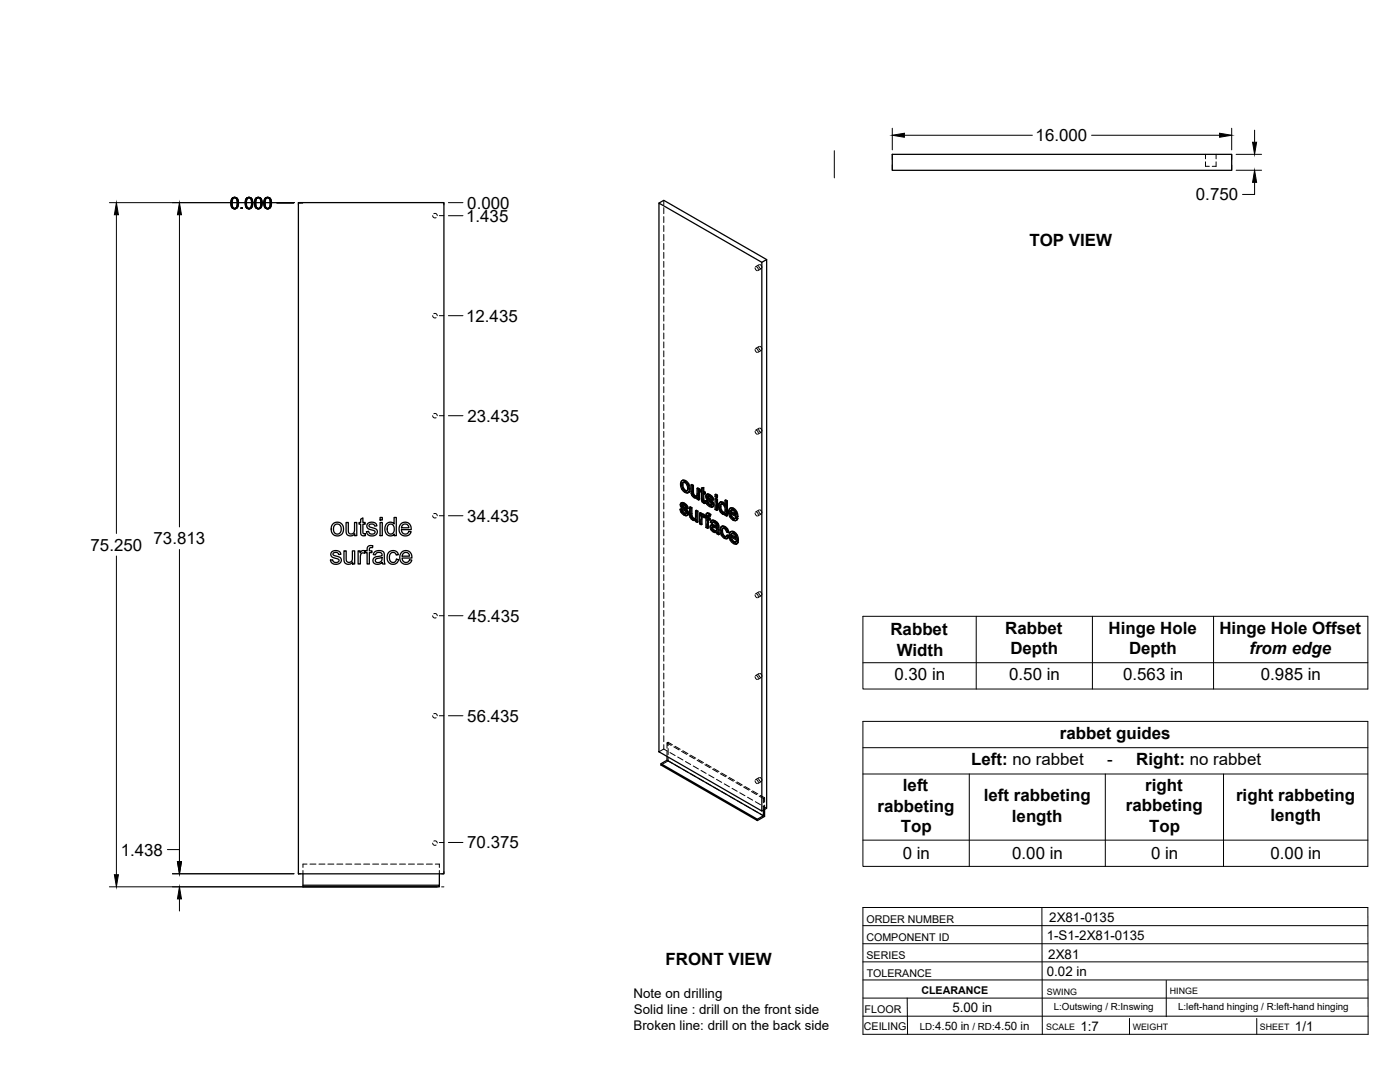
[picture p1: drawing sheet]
<svg xmlns="http://www.w3.org/2000/svg" width="559mm" height="432mm" viewBox="0 0 559 432" stroke-linecap="round" stroke-linejoin="round" font-family="sans-serif">
<!-- layer: Visible -->
<g fill="none" stroke="#000" stroke-width=".51">
<path d="M356.2 61.6h135.4v6.4h-135.4zM119.1 80.9h58.1v267.8h-58.1zM263 81l41.1 23.7v219l-41.1-23.7zM263 81l1.9-1.1 41.1 23.7M304.1 104.7l1.9-1.1v219l-1.9 1.1M272.2 191.8l.7-.2 .8 .2zM272.2 191.8l-.6 1.1 .5 2.3 1.5 1.4 .8 .1 .5-.3M272.3 193.6l.3 1.4M272.6 195l.3-.1 .8 .8-.3 .2zM272.8 192.5l-.2 .9M272.9 194.9l-.3-1.5-.3 .1 .2-.8 .5-.2 .9 .5 .5 1.4-.2 1.4-.8 .1M273.4 192l1 1a1.88 1.88 0 0 1 1 2"/>
<path d="M273.7 195.7l.5 .2M273.7 191.8l1.2 1.3M274.6 193.3l.5 1.9 .3-.2-.2 1.2M275.1 195.2l-.2 1.2 .3-.2-.6 .5M275.8 193.5l.7 .4 .3-.2v3.2M276.5 193.9v3.2l.3-.2 .3 .6M276.5 197.1l.3 .6 .3-.2 .5 .4M276.8 197.7l.4 .4h.9l-.3 .1M276.8 193.7l-.6-.4-.4 .2v2.9l.3 1.1 .8 1a.97 .97 0 0 0 1.4 .1v.6l.5 .4M277.2 198.1l.6 .1M278.2 194.9l.6 .4 .4-.2v4.3l-.4 .2v-4.3M278.3 198.6l-.3 .2"/>
<path d="M279.2 195.1l-.7-.4-.3 .2v2.6l-.4 .7M280 195.5l-.5 .1v.6l.5 .3v3.3l.6 .8 .7 .4 .3-.2-.1-.7h-.6M280 194.8l.9-.2v1.5M280.6 194.8v1.5l.3-.2 .6 .3M280.6 196.3l.6 .3 .3-.2v.6l-.3 .2v-.6M280.6 199.7l.7 .2M280.7 200l.8 .1M280.9 194.6l-.9 .2v1.1l-.5-.3M280.9 197v2.6M281.2 197.2l-.6-.4v2.8l.4 .2M281.6 199.8l.6 .3M282.1 197.3l.7-.1 .6 .2"/>
<path d="M282.3 198.3l.6 .4M282.4 198.6l.2 .3a1.23 1.23 0 0 1 1.4 .8l.4 .4M282.4 197.1l-.4 .3M282.5 197.4h.9l.7 .6M282.5 199.9l-.9-.1 .7 1.6 1.3 .9 .9-.1M282.6 198.9l1.5 1.4 .3-.2 .4 .6M282.6 198v.1M282.7 198.4l-.4-.3 1 .3 .6 1 .6 .2M282.8 197.2l-.9 .3-.2 .9 .5 .9 1.7 1.7-.1 .7M283 197.6l.8 .6 .3-.2 .5 .6M283.8 198.2l.5 .6 .3-.2 .2 .9-.3 .1-.2-.8M285.4 199l.3-.1 .7 .3-.4 .2z"/>
<path d="M285.4 197.4l.3-.2 .7 .4-.4 .2zM285.4 199v4.3l.6 .4M285.4 197.4v.8l.6 .4M286.4 199.2v4.3l-.4 .2v-4.3M286.4 197.6v.8l-.4 .2v-.8M289.4 199.7l.6 .3 .3-.1v5.9l-.3 .2v-6M290.3 199.9l-.6-.4-.3 .2v2.1l-.5-.7M133 209l1.2-.6a2.65 2.65 0 0 1 2.9 3.7 2.65 2.65 0 0 1-4.6 .5l-.3-1.2a2.85 2.85 0 0 1 .8-2.4zM133.5 209.6l1.1-.5 1.3 .7 .2 2-.7 1.2-1.2 .1-.8-.7-.3-1.7zM137.3 219.8h.9v3a1.32 1.32 0 0 0 1.3 1.7 1.32 1.32 0 0 0 1.2-1.8v-2.9h.9v5.3h-.8v-.8a1.87 1.87 0 0 1-2.3 .9 1.87 1.87 0 0 1-1.2-2.1zM138.1 208.5h.9l.1 3.8a1.32 1.32 0 0 0 1.7 .7 1.32 1.32 0 0 0 .7-1.7v-2.8h.9v5.3h-.8v-.8a1.87 1.87 0 0 1-2.2 .8 1.87 1.87 0 0 1-1.3-2zM142.9 219.8h.8v.8a1.27 1.27 0 0 1 2.1-.6l.7-.2 .1-.9a1.5 1.5 0 0 1 2.2-1.1l-.1 .8a.82 .82 0 0 0-.9-.1 .82 .82 0 0 0-.4 .9v.4h1.1v.7h-1.1v4.6h-.9v-4.6h-.7v-.4l-.3 .7-.8-.2-.6 .5-.3 4h-.9z"/>
<path d="M144 207.2l.8-.5v1.8h1v.7h-1v3.3l.3 .5h.7l.1 .8h-1.3l-.5-.5-.1-4.1h-.7v-.7h.7zM146.7 209l1.4-.6a1.83 1.83 0 0 1 2.3 1.5l-.8 .1a1.18 1.18 0 0 0-1.2-.9 1.18 1.18 0 0 0-1.1 .8l.3 .4 2.2 .7a1.63 1.63 0 0 1 .6 2.1 1.63 1.63 0 0 1-2.1 .8l-1.4-.4-.6-1.3 .9-.2 .4 .9 .5 .2 1.3-.2a.82 .82 0 0 0 .2-1.1 .82 .82 0 0 0-1.1-.3l-1.2-.3a1.36 1.36 0 0 1-.6-2.2zM151.7 208.5h.9v5.3h-.9zM151.7 206.5h.9v1h-.9zM154.2 209.1l1.2-.7a1.81 1.81 0 0 1 1.9 .7v-2.6h.9v7.3h-.8v-.7a2.17 2.17 0 0 1-2.7 .5 2.17 2.17 0 0 1-1.1-2.5zM155 209.5l.5-.3 1 .1 .8 1v1.8l-.9 1-1-.1-.7-.8-.2-1.5zM160 209.1l1.5-.7a2.48 2.48 0 0 1 2.6 3h-3.9l.3 1 .8 .7a1.45 1.45 0 0 0 1.9-1l.9 .1-.5 .9-.9 .7h-1.5l-1.2-.6-.6-.9-.1-1.1 .1-1zM160.7 209.5l.8-.4 .9 .2 .8 1.3h-2.9zM271.4 203.2l.6 .3M271.9 200.7l.8-.1 .5 .2M272 203.5l.4-.2 .2 .9-.3 .1zM272.1 201.7l.7 .4"/>
<path d="M272.2 202l.2 .3a1.21 1.21 0 0 1 1.5 .9l.4 .3M272.3 200.6l-.5 .2M272.3 204.3l.7 .6h.8M272.3 200.8h.9l.8 .6M272.4 203.3l-1-.1 .7 1.6 1.3 .9 .9-.1M272.4 202.3l1.5 1.4 .4-.2 .4 .7M272.5 201.4l-.1 .1M272.5 201.8l-.3-.3 1 .3 .5 1 .7 .3M272.6 204.2l.7 .6M272.7 200.6l-1 .3-.2 .8 .6 1 1.6 1.7-.1 .7M272.9 201l.7 .6 .4-.2 .5 .7M273 204.9l.6 .2"/>
<path d="M273.6 201.6l.6 .6 .3-.1 .2 .8-.3 .2-.2-.9M273.7 205.1h-.1M273.9 203.7l.4 .6 .4-.1 .1 .7M274.3 204.3l.2 .7 .3-.1-.2 .5M274.5 205l-.2 .6 .3-.2-.4 .4M275.2 202.4l.7 .4 .3-.2v3.2M275.9 202.8v3.1l.3-.1 .3 .6M275.9 206l.3 .6 .3-.2 .4 .4M276.2 206.6l.4 .4h.9M276.2 202.6l-.7-.4-.3 .2v3l.3 1.1 .8 .9a.97 .97 0 0 0 1.4 .1M276.6 207l.6 .2M277.5 207l-.3 .2"/>
<path d="M277.6 203.8l.7 .4 .3-.2v4.3l-.3 .2v-4.3M277.7 207.5v.7l.6 .3M277.7 207.5l-.2 .2M278.6 204l-.7-.4-.3 .2v2.7l-.4 .7M279.2 204.7l.6 .4 .3-.2v.5l.4-.2M279.8 205.1v.6l.7-.5 .4 .1M280 206.4l.2 2.8-.3 .2v-2.2M280.1 204.9l-.6-.3-.3 .1v4.3l.7 .4M280.2 205.3h.7l.6 .4M280.3 206.1v.1M280.6 205.4l.6 .5M281 206.6l-.8-.5-.2 .3 .3-.2-.1 .8"/>
<path d="M281.2 200.3l.1 .7M281.2 206.4l.6 .4v3.7l.6 .4M281.2 206.4v-.3l-.2 .5M281.2 206.5l-.2 .1M282.2 204.9h.9l.6 .4M282.2 200.1l.3-.2 .3 .8-.3 .2zM282.4 206.6l.7 .4 .3-.2v.6l-.3 .1v-.5M282.5 204.7l-.5 .2M282.5 200.9l.6 .6h.9M282.7 207.3v3.4l-.3 .2v-3.8l.7 .4M282.7 205.7v.7M282.8 205.1l.6 .4 .3-.2-.4 .8 .1-.6"/>
<path d="M282.8 200.7l.7 .7M283.1 204.9l-.6-.2-.5 .2-.2 1.3-.6-.3 .6-.1M283.2 201.5l.6 .2M283.3 206.1a.45 .45 0 0 0-.5-.5 .45 .45 0 0 0-.4 .6v.4l.3-.2 .7 .4M283.8 209.6l.8-.2 1.4 .5M283.9 201.7h-.1M284.1 210.7l.2 .6 .3-.2 .5 .5M284.1 200.3l.4 .6 .3-.2 .2 .8M284.2 210.4l-.1 .3 .3-.2 .2 .6M284.2 209.4l-.5 .2M284.3 211.3l.5 .5h1h-1M284.3 210.3l-.1 .1"/>
<path d="M284.4 207.7l.8 .4 .3-.2 .8 .6M284.4 210.3l.6 .2a.79 .79 0 0 1 .9 .2 .79 .79 0 0 1 0 1l-.4 .3M284.4 210.3l-.2 .1M284.4 210.3v.2M284.5 200.9l.2 .7 .3-.1-.2 .5M284.5 208.4l-.4 .5 .2-.4 .5-.1 1.1 1a.48 .48 0 0 1 0 .8 .48 .48 0 0 1-.7-.3l-.9-.3M284.6 209.4l-1 .3-.2 1 .6 1 1.2 .8a.62 .62 0 0 1 .7 0 .62 .62 0 0 1 .3 .5l.6 .4M284.7 201.6l-.2 .6 .3-.2-.5 .4M284.7 207.6l-.8 .2M285.2 208.1l.8 .5 .3-.1 .4 .5M285.5 207.9l-.8-.3-.9 .3-.3 .5 .6 .5M286 208.6l.4 .6 .3-.2 .2 .7"/>
<path d="M286.4 209.2l.2 .6 .3-.1 .1 2.9M286.6 209.8l.1 3 .3-.2 .1 .6-.3 .2-.1-.6M287.4 202.4l.3 1.4M287.5 200.4h1.2l.6 .6M287.7 201.3h.7l.7 .8 .3 1.3-.3 1.2M287.7 201.3l-.3 1.1 .3-.2 .3 1.4M287.7 203.8l.3-.2 .8 .8-.4 .2zM287.8 201.2l-.1 .1M287.8 200.3l-.5 .2M288 201.1l-.3 1.1M288.1 212l.3 1.4 .3-.2 .7 .8M288.2 210.1l.9 .2 .3-.2 1 1"/>
<path d="M288.4 213.4l.7 .8h.8M288.4 200.6l.5 .5h.5M288.4 204.6h.7M288.5 209.9l-.6 .3M288.6 210.8l-.2 1M288.7 200.4l-.8-.2-.8 .4-.3 2.1 1 2 1 .6 .6-.2v.5l.6 .4M288.8 204.4l.4 .1M289.1 210.3l.8 .6a1.42 1.42 0 0 1 1 1.5l-.3 .1-.5-1.3M289.4 205.1l-.2 .2M289.4 210.1l-.9-.2-.8 .4-.3 1.9 .5 1.3 .6 .9 .9 .5 .7 .1M290 213.7l.6 .4M290.6 212.5l-.6-.2-.7-1.3-.9-.2-.3 1.2 .3-.2 .3 1.4"/>
<path d="M290.6 214.1l.4-.1-.3 .6-.6 .4zM291 214l-.7-.5-.6 .8-.6-.1M291.3 202.9h.9a1.84 1.84 0 0 1 1.8 1.2M291.5 204.3l2 1.2-.3-1.1-.9-.9-.6 .1-.2 .7 .3-.2 1.7 1M291.5 212.3l.8-.1a2.05 2.05 0 0 1 2 1.3M291.7 213.6l2 1.2-.2-.8-.6-.8a.7 .7 0 0 0-.8-.3 .7 .7 0 0 0-.4 .7l.3-.2 1.7 1M291.8 206.1l.8 .8h.8M291.8 205l.3 .9M292 203.5l-.2 .6M292 215.5l.8 .8h.8M292 214.4l.3 .9M292.2 212.9l-.2 .5"/>
<path d="M292.5 203l1 1a1.97 1.97 0 0 1 1 2.1M292.6 206.9l.6 .2M292.7 212.4l1 1a1.83 1.83 0 0 1 1 1.8v.2M292.8 216.3l.5 .2M292.8 202.8l-.8-.2-1 .7-.2 1.3 .3 1.2 .7 1.1 1.2 .9h.7l.8-.9M293 212.2l-.8-.2-1 .5-.2 1.4 .3 1.3 .7 1.2 1.2 .7h.8l.7-.8M293.3 207l-.1 .1M293.5 216.4l-.2 .1M293.5 206.6l.7 .5M293.7 204.3l.5 1.9 .3-.1-.3 .1M293.7 216l.7 .5M293.9 213.7l.5 1.9 .3-.2-.3 .2"/>
<path d="M294.2 206.4l-2.8-1.6 .4 1.3 .3-.2 .8 .9M294.4 215.8l-2.8-1.6 .4 1.3 .3-.2 .8 .8M294.5 206.9l-.7 .8M294.5 206.9l-.6-.5-.7 .7M294.7 216.3l-.7 .8M294.7 216.3l-.7-.5-.7 .7M132.4 220.3l1.6-.6a1.77 1.77 0 0 1 2.1 1.5l-.9 .1a1.19 1.19 0 0 0-1.1-.9 1.19 1.19 0 0 0-1.2 .9l.3 .3 2.2 .7a1.59 1.59 0 0 1 .7 2 1.59 1.59 0 0 1-2 .9l-1.5-.4-.7-1.3 .9-.1 .3 .7 .7 .4 1.2-.3a.82 .82 0 0 0 .2-1 .82 .82 0 0 0-1-.3l-1.2-.4a1.36 1.36 0 0 1-.6-2.2zM149.5 220.3l1.9-.6 1.6 .5 .4 .8 .3 4.1h-.9l-.2-.6-1.3 .6-1.2 .1-.8-.4-.4-.7a1.77 1.77 0 0 1 2-2l.6-.1a.77 .77 0 0 0 1-.8 .77 .77 0 0 0-1-.7h-.5a1.1 1.1 0 0 0-1.1 .9l-.9-.1zM150 223.2l2.5-.7a1.62 1.62 0 0 1-.6 1.7 1.62 1.62 0 0 1-1.9 0l-.2-.4zM155.1 220.5l1.3-.7h1.3l.9 .7 .4 .9-.9 .1a1.44 1.44 0 0 0-1.8-.9 1.44 1.44 0 0 0-.9 1.9l.4 1.5 .7 .4 1.3-.2 .4-1 .9 .1-.4 1-.8 .7-1.5 .2-.9-.5a3.3 3.3 0 0 1-.4-4.2zM160.3 220.5l1.5-.8a2.48 2.48 0 0 1 2.6 3h-3.9l.3 1.1 .7 .6a1.42 1.42 0 0 0 1.9-1l1 .1-.4 .9-1.1 .7h-1.6l-1.1-.6-.5-.9-.1-1.1 .1-1.2zM161 220.9l.7-.4 1 .1 .6 .6 .2 .8h-3z"/>
<path d="M266.2 301.9v1.5l-2.4 1.4v.5l38.5 22.2v-.6l-38.5-22.1M266.2 303.4l38.5 22.1-2.4 1.4M304.7 323.3v2.2M305.2 323v2.8l-2.9 1.7M120.9 348.7v5.2h54.5v-.6h-54.5M175.4 348.7v4.6"/>
</g>
<!-- layer: Hidden -->
<g fill="none" stroke="#000" stroke-width=".4">
<path d="M264.9 79.9v1.8M481.2 64.6v1.8h1.5M481.2 61.6v1.8M485.4 64.6v1.8h-1.5M485.4 61.6v1.8M172.7 86.1l.6 .8 .8-.1M173.1 85.3l.9-.1 .5 .9M264.9 82.9v2.4M264.9 86.4v2.4M264.9 90v2.4M264.9 93.6v2.4M264.9 97.2v2.3"/>
<path d="M264.9 100.7v2.4M264.9 104.3v2.4M264.9 107.9v2.4M264.9 111.4v2.4M264.9 115v2.4M264.9 118.6v2.4M301.4 106.8l.2 .7 .6 .5M301.9 106.4l.5 .4 .3 .8M302.8 106l.3 .8 .6 .4M303 105.6l-1.4 .8M303.3 105.6l.5 .4 .3 .8M303.9 107.2l-1.4 .8"/>
<path d="M172.7 126l.5 .8h.9M173.1 125.2h.9l.5 .8M264.9 122.2v2.3M264.9 125.7v2.4M264.9 129.3v2.4M264.9 132.9v2.4M264.9 136.4v2.4M301.4 139.5l.2 .7 .6 .5M301.9 139l.5 .5 .3 .7M302.8 138.7l.3 .8 .6 .3M303 138.2l-1.4 .9M303.3 138.2l.5 .4 .3 .8"/>
<path d="M303.9 139.8l-1.4 .8M264.9 140v2.4M264.9 143.6v2.4M264.9 147.2v2.3M264.9 150.7v2.4M264.9 154.3v2.4M264.9 157.9v2.4M172.7 165.9l.5 .8h.9M173.1 165.1h.9l.5 .8M264.9 161.5v2.3M264.9 165v2.4M264.9 168.6v2.4"/>
<path d="M264.9 172.2v2.3M264.9 175.7v2.4M264.9 179.3v2.4M301.4 172.1l.2 .7 .6 .5M301.9 171.7l.5 .4 .3 .7M302.8 171.3l.3 .8 .6 .4M303 170.9l-1.4 .8M303.3 170.8l.5 .5 .3 .7M303.9 172.4l-1.4 .9M264.9 182.9v2.4M264.9 186.5v2.3M264.9 190v2.4"/>
<path d="M264.9 193.6v2.4M264.9 197.2v2.4M271.9 193.1l.5 1.9-.3 .2M272.4 195l1.3 1.3-.3 .2M272.5 191.6l-.9 1.7M272.8 192.5l-.2 .1M272.9 192.4h.8l-.3 .2M273.7 192.4l.8 .9-.3 .2M273.7 196.3l.9 .3-.3 .1M274.5 195.7l-.3 .2M274.5 193.3l.3 1.4-.3 .2M274.8 194.7l-.1 .8-.5 .4"/>
<path d="M274.9 196.5l-.3 .1M276.2 193.3v3.4l-.3 .2M276.2 196.7l.2 .7-.3 .1M276.4 197.4l.4 .6-.3 .1M276.8 198l.6 .5-.3 .1M277.4 198.5l.7 .2 .5-.3-.3 .2M278.1 198.1h.1M278.3 198l-.4 .2M278.4 198.6h-.1M278.4 197.8l-.3 .3M278.5 194.7v2.8l-.4 .5M278.6 198.4v.7l-.3 .1"/>
<path d="M278.6 199.1l.6 .3M279.8 196l.5 .3-.3 .2M279.8 195.4v.6l-.3 .2M280 195.5l.3 .2M280.3 196.3l.1 3.3-.4 .2M280.3 194.6v1.1l-.3 .2M280.4 199.6l.2 .5-.3 .2M280.6 196.8l.3-.2v.4M280.9 196.6l.6 .4M281.9 199.7l.5 1.3-.3 .1M282 197.8l.1 .7-.3 .2M282.1 197.4l-.4 .6"/>
<path d="M282.1 198.5l.5 .6-.4 .2M282.3 197.2l-.5 .4M282.5 198l.3-.2-.2 .2M282.6 199.1l1.5 1.6-.3 .2M282.7 197.9l-.3 .1M282.8 197.8l.6 .2-.3 .2M283.4 198l.6 .5-.3 .2M284 198.5l.2 .7-.3 .2M284.2 199.2l.6 .3M285.7 197.2v.9l-.3 .1M285.7 198.9v1.5M285.7 198.1l.7 .3"/>
<path d="M289.7 199.5v2.1l-.3 .2M172.7 205.8l.5 .8h.9M173.1 205h.9l.5 .8M264.9 200.7v2.4M264.9 204.3v2.4M264.9 207.9v2.4M264.9 211.5v2.3M264.9 215v2.4M264.9 218.6v2.4M271.7 203.1l.5 1.3-.3 .2M271.8 201.3l.2 .6-.3 .2M271.9 200.8l-.4 .6"/>
<path d="M272 201.9l.4 .6-.3 .2M272.1 200.6l-.5 .4M272.2 204.4l1.1 1-.3 .1M272.3 201.4l.3-.2-.1 .2M272.4 202.5l1.6 1.6-.3 .2M272.6 201.3l-.4 .1M272.6 201.2l.6 .2-.3 .2M273.2 201.4l.6 .6-.3 .1M273.3 205.4l.8 .2-.3 .2M273.8 204.9h.2M273.8 202l.3 .6-.4 .2M274 204.1l.2 .5-.3 .1"/>
<path d="M274 204.9l-.3 .2 .3-.2M274.1 202.6l.6 .3M274.2 204.6l-.2 .3M274.5 205.6h-.4M275.5 202.2l.1 3.4-.3 .2M275.6 205.6l.2 .7-.3 .2M275.8 206.3l.4 .6-.3 .2M276.2 206.9l.6 .5-.3 .2M276.8 207.4l.7 .2 .5-.3-.2 .2M277.5 207h.1M277.7 206.9l-.4 .2M277.8 206.7l-.3 .3"/>
<path d="M277.9 203.6v2.6l-.4 .7M278 207.3v.7l-.3 .2M278 208l.6 .3M279.5 207.3v1.6l-.3 .1M279.5 208.9l.7 .3M279.5 204.6v1.5M280.1 206.1l.8-.1-.3 .2M280.1 205.4v.1M280.3 206.1l.2-.2-.3 .2M280.4 205.2l-.6 .5M280.6 200.1l.5 .5-.3 .1M280.9 206l.4 .4"/>
<path d="M281.1 200.6l.5 .2M281.2 206.1l.3-.2-.2 .5M281.5 205.7v.1M281.5 206.3l.6 .3-.3 .2M281.5 205.9l-.2 .5M281.5 205.7l-.3 .3M281.8 205.8l.3 .2M282.1 209v1.3l-.3 .2M282.1 210.3l.6 .4M282.1 206.6v1.3M282.2 205l-.1 1-.3 .2M282.3 204.7l-.5 .4"/>
<path d="M282.4 201l1.1 1-.3 .1M282.4 207.1l.3-.2v.4M282.5 205.7l.4-.2-.2 .2M282.7 206.9l.7 .5M282.9 205.5l.4 .1-.4 .2M283.3 205.6l.3 .3M283.5 202l.8 .2-.3 .2M283.7 210.1l.4 1.1-.4 .2M283.8 208.2l.6 .5M283.8 209.6l-.4 .7M284 201.5h.1M284 209.4l-.5 .4"/>
<path d="M284.1 211.2l.9 .9-.3 .2M284.1 207.7l-.6 .7M284.1 200.7l.2 .5-.3 .1M284.2 201.5l-.3 .2 .2-.2M284.2 207.6l-.4 .3M284.3 201.2l-.2 .3M284.4 208.4l.4-.2-.3 .2M284.5 210.2l.2-.1zM284.5 210.2l-.2 .1M284.6 210.1l-.4 .2M284.6 202.2h-.3M284.7 210.1l1.6 .5-.3 .2"/>
<path d="M284.8 208.2l.6 .2-.3 .2M285 212.1l.7 .2-.3 .2M285.4 208.4l.7 .7-.3 .2M285.7 212.3l.7-.1-.4 .2M285.7 201.6v1.6l-.3 .1M285.7 203.2l.7 .3M286 209.9l.3 .1M286 211.7l-.3 .2M286.1 209.1l.2 .7-.3 .2M286.2 211.5l-.4 .3M286.3 210.6l-.1 .9-.3 .2M286.3 209.8l-.3 .4"/>
<path d="M286.4 212.2l.1 .7-.3 .1M286.5 212.9l.6 .3M287.1 201.8l.2 1.3-.3 .2M287.3 200.7l-.2 1.1-.3 .2M287.3 203.1l.6 1.1-.4 .2M287.6 200.3l-.6 .6M287.7 211.4l.5 1.9-.3 .2M287.9 204.2l.8 .8-.3 .1M287.9 210.3l-.2 1.1-.3 .2M288 201.1h.7l-.3 .2M288 201.1l-.2 .1M288 201.1h.1"/>
<path d="M288.1 201l-.3 .2M288.2 213.3l1.2 1.3-.3 .2M288.2 210l-.6 .5M288.6 210.8l-.2 .1M288.7 210.7l.8 .1-.4 .1M288.7 205l.6 .1 .4-.2-.3 .2M288.7 201.1l.8 .8-.4 .2M289.4 201.1l.3 .5M289.4 214.6l1 .2M289.5 210.8l.5 .5-.3 .2M289.5 201.9l.3 1.5-.4 .2M289.5 205.1h-.1"/>
<path d="M289.7 204.9v.6l-.3 .1M289.7 205.5l.6 .3M289.8 203.4l-.2 .7-.4 .4 .3-.1M290 211.3l.3 .8-.3 .2M290 214.1l-.1 .1M290.3 212.1l.6 .3M290.3 213.5l-.6 .8M291.1 204.1l.5 1.9-.3 .2M291.3 213.5l.5 1.9-.3 .2M291.4 204.8l.4-.1v.3M291.6 206l1.3 1.4-.4 .1M291.6 202.7l-.8 1.6"/>
<path d="M291.6 214.2l.4-.2v.4M291.8 204.7l2.7 1.5M291.8 215.4l1.3 1.3-.3 .2M291.8 212.1l-.5 1.4-.3 .2M292 214l2.7 1.6M292 203.5l-.2 .1M292.1 203.4l.7 .1-.3 .1M292.2 212.9h-.2M292.3 212.7l.8 .1-.4 .2M292.8 203.5l.8 .8-.3 .2M292.9 207.4l1 .2-.3 .2M293.1 212.8l.7 .9-.3 .2"/>
<path d="M293.1 216.7l1 .3-.3 .2M293.5 206.9h-.1M293.5 206.9l-.2 .1M293.5 205.1l.4 .2M293.6 206.8l-.4 .2M293.6 204.3l.3 1-.4 .2M293.7 216.3h-.1M293.7 216.3l-.2 .1M293.7 214.4l.4 .3M293.8 216.2l-.4 .2M293.8 213.7l.3 1-.4 .1M293.9 206.4l-.4 .5"/>
<path d="M294 215.8l-.3 .5M294.1 207.5l-.2 .1M294.3 216.9l-.2 .1M301.4 204.7l.2 .7 .6 .5M301.9 204.3l.5 .4 .3 .8M302.8 203.9l.3 .8 .6 .4M303 203.5l-1.4 .8M303.3 203.5l.5 .4 .3 .8M303.9 205.1l-1.4 .8M264.9 222.2v2.4M264.9 225.7v2.4M264.9 229.3v2.4"/>
<path d="M264.9 232.9v2.4M264.9 236.5v2.3M301.4 237.4l.2 .7 .6 .5M301.9 236.9l.5 .5 .3 .7M302.8 236.6l.3 .8 .6 .3M303 236.1l-1.4 .9M303.3 236.1l.5 .4 .3 .8M303.9 237.7l-1.4 .8M172.7 245.7l.5 .8h.9M173.1 244.9h.9l.5 .8M264.9 240v2.4M264.9 243.6v2.4"/>
<path d="M264.9 247.2v2.4M264.9 250.7v2.4M264.9 254.3v2.4M264.9 257.9v2.4M264.9 261.5v2.3M264.9 265v2.4M264.9 268.6v2.4M264.9 272.2v2.4M264.9 275.8v2.3M264.9 279.3v2.4M301.4 270l.2 .7 .6 .5M301.9 269.6l.5 .4 .3 .7"/>
<path d="M302.8 269.2l.3 .8 .6 .4M303 268.8l-1.4 .8M303.3 268.7l.5 .5 .3 .7M303.9 270.3l-1.4 .9M172.7 285.6l.6 .9 .8-.1M173.1 284.9l.9-.1 .5 .8M264.9 282.9v2.4M264.9 286.5v2.3M264.9 290v2.4M264.9 293.6v2.4M264.9 297.2v1.7M264.9 298.9l-1.9 1.1"/>
<path d="M264.9 298.9l1.5 .8M266.2 299.8v2.1M266.2 296.5l1.7 1M266.7 297.6v-1.4l-.5 .3v2.1M266.7 298.7v2.4M266.7 296.2l1.7 1M269 298.1l2 1.2M269.4 297.8l2.1 1.2M272.1 299.9l2 1.2M272.5 299.6l2.1 1.2M266.7 303.7l-2.9 1.6M266.7 302.3v1.4"/>
<path d="M266.7 303.7l1.7 .9M267.4 300.3l2.1 1.2M269.4 305.2l2.1 1.2M270.5 302.1l2.1 1.2M272.5 307l2.1 1.2M273.6 303.9l2.1 1.2M275.1 301.6l2.1 1.2M275.6 301.4l2.1 1.2M275.6 308.8l2.1 1.2M276.7 305.7l2.1 1.2M278.3 303.4l2 1.2M278.7 303.1l2.1 1.3"/>
<path d="M278.7 310.6l2.1 1.2M279.8 307.5l2.1 1.2M281.3 305.2l2.1 1.2M281.8 304.9l2.1 1.2M281.8 312.4l2.1 1.1M282.9 309.2l2.1 1.2M284.4 307l2.1 1.2M284.9 306.7l2.1 1.2M284.9 314.1l2.1 1.2M286 311l2.1 1.2M287.5 308.8l2.1 1.2M288 308.5l2.1 1.2"/>
<path d="M288 315.9l2.1 1.2M289.1 312.8l2 1.2M290.6 310.6l2.1 1.1M291.1 310.3l2.1 1.2M291.1 317.7l2.1 1.2M292.2 314.6l2 1.2M293.7 312.3l2.1 1.2M294.2 312.1l2 1.2M294.2 319.5l2 1.2M295.3 316.4l2 1.2M296.8 314.1l2.1 1.2M297.3 313.9l2 1.1"/>
<path d="M298.4 318.2l2 1.1M299.9 315.9l2.1 1.2M300.4 315.6l2.1 1.2M301.4 311.6l.2 .6 .6 .5M301.5 319.9l2 1.2M301.9 311.1l.5 .4 .3 .8M302.8 310.7l.3 .8 .6 .4M303 317.7l1.7 1 .5-.3M303 310.3l-1.4 .8M303.3 310.3l.5 .4 .3 .7M303.5 317.4l1.7 1M303.9 311.9l-1.4 .8"/>
<path d="M304.7 318.7v1.7M305.2 318.4v1.7M172.7 336.5l.5 .7h.9M173.1 335.7l.9-.1 .5 .8M297.3 321.3l2 1.2M300.4 323l2.1 1.2M303.5 324.8l1.7 1M304.6 321.7l1.4 .9M304.7 321.6v1.7M305.2 321.3v1.7M120.9 347.4v1.3M122.5 344.8h-1.6v1.4"/>
<path d="M123.7 344.8h2.4M127.3 344.8h2.4M130.9 344.8h2.4M134.5 344.8h2.3M138 344.8h2.4M141.6 344.8h2.4M145.2 344.8h2.4M148.7 344.8h2.4M152.3 344.8h2.4M155.9 344.8h2.4M159.5 344.8h2.3M163 344.8h2.4"/>
<path d="M166.6 344.8h2.4M170.2 344.8h2.4M173.8 344.8h1.6v1.4M175.4 347.4v1.3"/>
</g>
<!-- layer: Reference -->
<g fill="none" stroke="#000" stroke-width=".4">
<path d="M356.2 61.6v2.1M356.2 65.8v2.2M491.6 61.6v2.1M491.6 65.8v2.2M119.1 80.9h1.8M120 80.9h-.9h1.8h-1.8v.9M175.4 86.1h1.8M176.3 80.9h.9v.9M175.4 126h1.8M175.4 165.9h1.8M175.4 205.8h1.8M175.4 245.7h1.8"/>
<path d="M175.4 285.6h1.8M175.4 336.2h1.8M119.1 347.8v.9h.9M176.3 353.9h.9M177.2 347.8v.9h-.9"/>
</g>
<!-- layer: Hidden Narrow -->
<path d="M276.2 196l-.4 .2M278.5 197l-.3 .2M280.3 198.8l-.3 .1M273.3 203.5l-.3 .1M275.5 204.9l-.3 .2M277.9 205.9l-.3 .2M282.1 205.6l-.3 .1M283.5 200l-.3 .2M285.3 210.3l-.3 .2M286.3 210.9l-.3 .1" fill="none" stroke="#000" stroke-width=".4"/>
<!-- layer: Visible Narrow -->
<path d="M276.8 196.1l-.3 .2M280.9 199.2l-.3 .1M283.5 199.2l-.3 .2M273.3 202.6l-.3 .2M276.2 205l-.3 .2M282.7 206l-.3 .2M285.2 209.6l-.3 .2M287 210.3l-.4 .2M287 211.3l-.4 .2" fill="none" stroke="#000" stroke-width=".4"/>
<!-- layer: Titleblock -->
<path d="M344.4 362.2h201.6l.1 50.6h-201.7zM344.4 376.6h201.6M344.4 369.4h201.6M415.9 362.2l.1 50.6M344.4 383.9h201.6M344.4 398.3h201.6M344.4 391.1h201.6M362.1 398.3l.1 14.4M465.5 391.3v14.4M344.4 405.5h201.7M450.8 406.4v6.4M501.6 406.4v6.4" fill="none" stroke="#000" stroke-width=".4"/>
<!-- layer: Custom Tables -->
<path d="M344.4 246h201.6v29h-201.6zM389.7 246v29M436 246v29M484.4 246v29M344.4 264.5h201.6M344.4 287.9h201.6v57.9h-201.6zM344.4 298.4h201.6M344.4 308.9h201.6M386.9 308.9v36.9M441.2 308.9v36.9M488.4 308.9v36.9M344.4 335.3h201.6" fill="none" stroke="#000" stroke-width=".4"/>
<!-- layer: FD_Dimensions -->
<g fill="none" stroke="#000" stroke-width=".4">
<path d="M356.2 51.2v8.6M361 54h51.1M435.7 54h51.1M491.6 51.2v8.6M500.8 51.9v4.9M493.4 61.6h10.2M493.4 67.9h10.2M500.8 72.8v4.8h-4.9M43.7 80.9h73.6M46.5 85.7v127.2M71.6 85.7v124.6M179 80.9h5.8"/>
<path d="M179 86.1h5.8M179 126h5.8M179 165.9h5.8M71.6 219.3v124.6M179 205.8h5.8M46.5 221.9v127.2M179 245.7h5.8M179 285.6h5.8M66.8 339h4.8M179 336.2h5.8M43.7 353.9h130.8M68.8 348.7h48.5"/>
<path d="M71.6 358.7v4.9"/>
</g>
<path d="M356.2 54l4.8-.8v1.6zM486.8 53.2l4.8 .8-4.8 .8zM500 56.8h1.6l-.8 4.8zM500.8 67.9l.8 4.9h-1.6zM46.5 80.9l.8 4.8h-1.6zM71.6 80.9l.8 4.8h-1.6zM45.7 349.1h1.6l-.8 4.8zM70.8 343.9h1.6l-.8 4.8zM71.6 353.9l.8 4.8h-1.6z" fill="#000" stroke="#000" stroke-width=".4"/>
<!-- layer: Smart Centers -->
<path d="M333 60.1v10.9" fill="none" stroke="#000" stroke-width=".4"/>
<g font-size="6.7">
<text x="413.4" y="56.3">16.000</text>
<text x="91.9" y="83.2">0.000</text>
<text x="186.5" y="83.2">0.000</text>
<text x="477.4" y="80">0.750</text>
<text x="186.1" y="88.5">1.435</text>
<text x="410.9" y="98.2">TOP VIEW</text>
<text x="186.1" y="128.4">12.435</text>
<text x="186.6" y="168.3">23.435</text>
<text x="186.5" y="208.2">34.435</text>
<text x="36.2" y="219.8">75.250</text>
<text x="61.3" y="217.1">73.813</text>
<text x="186.7" y="248.1">45.435</text>
<text x="355.4" y="253.6">Rabbet</text>
<text x="401.2" y="252.9">Rabbet</text>
<text x="442.5" y="252.9">Hinge Hole</text>
<text x="486.7" y="252.9">Hinge Hole Offset</text>
<text x="357.9" y="261.6">Width</text>
<text x="403.3" y="261">Depth</text>
<text x="450.6" y="261">Depth</text>
<text x="498.7" y="261">from edge</text>
<text x="357" y="271.4">0.30 in</text>
<text x="402.8" y="271.4">0.50 in</text>
<text x="448.3" y="271.4">0.563 in</text>
<text x="503.3" y="271.4">0.985 in</text>
<text x="186.5" y="288">56.435</text>
<text x="423" y="294.8">rabbet guides</text>
<text x="387.6" y="305.4">Left: no rabbet</text>
<text x="441.9" y="305.4">-</text>
<text x="453.5" y="305.4">Right: no rabbet</text>
<text x="360.4" y="315.8">left</text>
<text x="457.1" y="315.8">right</text>
<text x="350.3" y="323.9">rabbeting</text>
<text x="392.7" y="319.8">left rabbeting</text>
<text x="449.4" y="323.8">rabbeting</text>
<text x="493.4" y="319.8">right rabbeting</text>
<text x="403.9" y="327.9">length</text>
<text x="507" y="327.8">length</text>
<text x="359.5" y="331.9">Top</text>
<text x="458.6" y="331.9">Top</text>
<text x="48.2" y="341.4">1.438</text>
<text x="186.5" y="338.6">70.375</text>
<text x="360.3" y="342.9">0 in</text>
<text x="404" y="342.9">0.00 in</text>
<text x="459.4" y="342.9">0 in</text>
<text x="507.1" y="342.9">0.00 in</text>
<text x="265.7" y="385.2">FRONT VIEW</text>
</g>
<g font-size="5.3">
<text x="418.8" y="368">2X81-0135</text>
<text x="417.8" y="375.1">1-S1-2X81-0135</text>
<text x="418.4" y="382.5">2X81</text>
<text x="417.8" y="389.5">0.02 in</text>
<text x="252.9" y="398.4">Note on drilling</text>
<text x="253" y="404.9">Solid line : drill on the front side</text>
<text x="380.1" y="404">5.00 in</text>
<text x="252.9" y="411.2">Broken line: drill on the back side</text>
<text x="431.3" y="411.5">1:7</text>
<text x="516.9" y="411.5">1/1</text>
</g>
<g font-size="4.6">
<text x="373.2" y="411.2">4.50 in</text>
<text x="397" y="411.2">4.50 in</text>
</g>
<g font-size="4.3">
<text x="345.8" y="368.4">ORDER NUMBER</text>
<text x="345.8" y="375.5">COMPONENT ID</text>
<text x="345.8" y="382.7">SERIES</text>
<text x="345.9" y="389.9">TOLERANCE</text>
<text x="367.7" y="396.7">CLEARANCE</text>
<text x="345.1" y="404.3">FLOOR</text>
<text x="344.8" y="411.1">CEILING</text>
</g>
<g font-size="3.9">
<text x="420.6" y="403.1">L:Outswing / R:Inswing</text>
<text x="470.2" y="403.1">L:left-hand hinging / R:left-hand hinging</text>
<text x="367.1" y="411.2">LD:</text>
<text x="388.2" y="411.2">/ RD:</text>
</g>
<g font-size="3.5">
<text x="417.9" y="397">SWING</text>
<text x="466.9" y="396.9">HINGE</text>
<text x="417.5" y="410.9">SCALE</text>
<text x="452.1" y="410.9">WEIGHT</text>
<text x="502.9" y="410.9">SHEET</text>
</g>
</svg>
